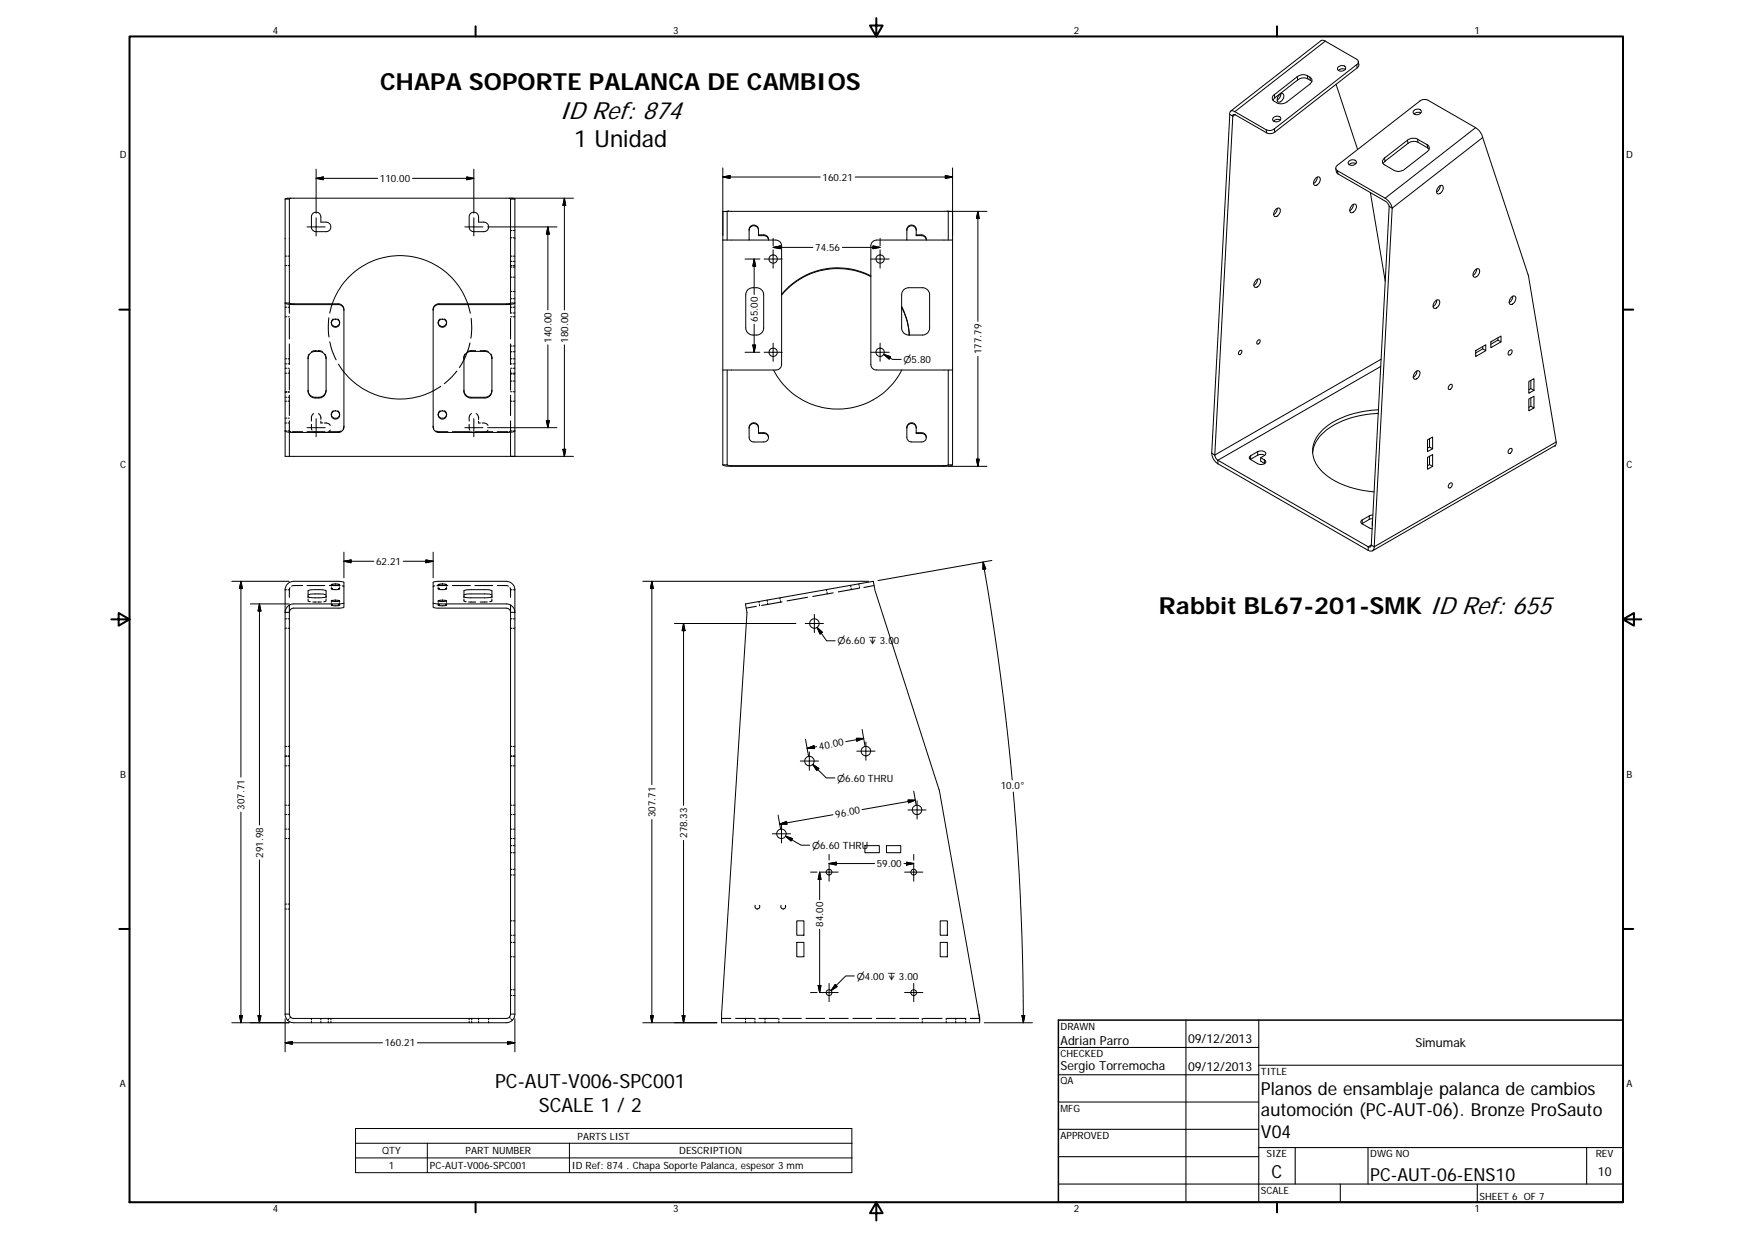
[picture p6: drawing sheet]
<svg xmlns="http://www.w3.org/2000/svg" width="420mm" height="297mm" viewBox="0 0 420 297" stroke-linecap="round" stroke-linejoin="round" font-family="sans-serif">
<g fill="none" stroke="#000" stroke-width=".25">
<path d="M122.4 55.3h.4M122.4 57h.4M123.1 55.3h.4M123.1 57h.4M68.4 61.4h.3M68.4 63.7h.3M68.4 73.7h.3M68.4 75.9h.3M69.1 61.4h.3M69.1 63.7h.3M69.1 73.7h.3M69.1 75.9h.3"/>
<path d="M69.4 72.6v2.5M69.4 76.3v5M78.9 76.2l-.2 2.3 .2 2.3M79.5 77.3v.2M79.7 72.8l-.6 2.3M79.9 76.5l-.3 .3-.1 .6M81 76.5l.4 .5v.4M81.4 77.3v.2M105.1 77.3v.2M105.6 76.5l-.4 .3-.1 .6M106.6 76.5l.4 .3 .1 .6M107.1 77.3v.2"/>
<path d="M112.2 72.8l.6 2.3M113 76.3l.1 2.8-.2 2M122.4 75h.4M122.4 71.6h.4M122.4 69.9h.4M122.4 66.4h.4M122.4 72.6v2.5M122.4 76.3v5M122.4 61.4h.4M122.4 63.7h.4M122.4 73.7h.4M122.4 75.9h.4"/>
<path d="M122.4 62.7h.4M122.4 64h.4M123.1 75h.4M123.1 71.6h.4M123.1 69.9h.4M123.1 66.4h.4M123.1 61.4h.4M123.1 63.7h.4M123.1 73.7h.4M123.1 75.9h.4M123.1 62.7h.4M123.1 64h.4"/>
<path d="M68.4 93.9h.3M68.4 96.2h.3M68.4 87.2h.3M68.4 89.5h.3M68.4 86h.3M68.4 88.3h.3M68.4 95.2h.3M68.4 94h.3M69.1 93.9h.3M69.1 96.2h.3M69.1 87.2h.3M69.1 89.5h.3"/>
<path d="M69.1 86h.3M69.1 88.3h.3M69.1 95.2h.3M69.1 94h.3M69.4 82.5v4.9M69.4 88.6v4.9M69.4 94.7v4.9M74.1 84.9l-.2 1.1M75.2 99.2l-.5 .7v1M75.9 84.1l-1.2 .2M76.2 84.1l1.1 .2M76.4 99.2l.5 .5 .1 .9"/>
<path d="M77.9 84.9l.3 1.1M79.1 81.9l.6 2.3 .9 2.1M79.5 99.3v.1M79.5 99.4v.1M79.9 98.5l-.3 .3-.1 .6M81 98.5l.3 .3 .1 .6M81.2 87.3l1.3 1.9M81.4 99.3v.1M81.4 99.4v.1M105.1 99.3v.1M105.1 99.4v.1M105.6 98.5l-.4 .3-.1 .6"/>
<path d="M105.7 92.6l-1.8 1.1M106.6 98.5l.4 .3 .1 .6M107.1 99.3v.1M107.1 99.4v.1M109.6 89l-1.2 1.3-1.8 1.7M111.3 86.3l-1.1 1.8M111.5 84.9l-.2 1.1M112.7 82.2l-.7 2.3M113.1 99.2l-.5 .5-.1 1.2M114.1 84.1h-1.4l-.6 .2M114.2 99.2l.5 .5 .1 .9M115.2 84.1h1.3l.6 .2"/>
<path d="M117.7 84.9l.3 1.1M122.4 89.7h.4M122.4 91.4h.4M122.4 82.5v4.9M122.4 88.6v4.9M122.4 94.7v4.9M122.4 93.9h.4M122.4 96.2h.4M122.4 87.2h.4M122.4 89.5h.4M122.4 83h.4M122.4 84.3h.4"/>
<path d="M122.4 86h.4M122.4 88.3h.4M123.1 89.7h.4M123.1 91.4h.4M123.1 93.9h.4M123.1 96.2h.4M123.1 87.2h.4M123.1 89.5h.4M123.1 83h.4M123.1 84.3h.4M123.1 86h.4M123.1 88.3h.4"/>
<path d="M68.4 101.4h.3M68.4 103.3h.3M68.4 100.2h.3M69.1 103.3l.6 .1M69.1 101.4h.3M69.1 100.2h.3M69.4 100.9v2.5M69.4 103.5v.1M70.1 103.5h2.5M73.6 103.5h4.3M74.7 101.7l.1 1.4M75.2 103.5l1.4 .2"/>
<path d="M77 101v.4h.4M77.8 101.4l.8 .1 .6 .5M79.2 103.1l-.6 .5-1.2 .1M81.8 103.3l-.7 .2h-2.1M82.5 102.2l-.2 .6M103.9 102.2l.1 .6M104.6 103.3l.7 .2h2.1M108.5 103.5h4.3M112.5 101.7l.2 1.4M113.1 103.5l1.3 .2M113.9 103.5h4.3M114.8 101v.4h.4"/>
<path d="M115.6 101.4l.8 .1 .6 .5M117 103.1l-.6 .5-1.2 .1M119.3 103.5h2.5M122.4 100.9v2.5M122.4 103.5v.1M122.8 103.3l-.7 .1M123.1 103.3h.4M206 140v.3M68.4 141.4h.3M68.4 148.4h.3M68.4 150.6h.3M69.1 141.4h.3"/>
<path d="M69.1 148.4h.3M69.1 150.6h.3M69.4 141.4v1.8M69.4 145v1.8M69.6 140.9l-.2 .5M72.6 140.4l-2.7 .1M73.6 140.4h4.3M73.9 143.7v.4l.5 .2M73.9 143v.4M75 144.3h.9M77.1 144.3h-.9M78.2 143.7l-.1 .4-.5 .2"/>
<path d="M78.2 143v.4M79 140.4h2.6M79.5 140.1v.4M79.5 140.8v.4M79.5 144v.4M79.5 144.7v.4M81.1 141.1l.3 .1a2.64 2.64 0 0 1-1.9 0l.3-.1M81.1 144.9l.3 .2-1.1 .1-.8-.1 .3-.2M81.4 140.1v.4M81.4 140.8v.4M81.4 144v.4M81.4 144.7v.4"/>
<path d="M82.1 140.5l.4 .1M104.3 140.5l-.4 .1M105.1 140.1v.4M105.1 140.8v.4M105.1 144v.4M105.1 144.7v.4M106.8 141.1l.3 .1a2.75 2.75 0 0 1-2 0l.3-.1M106.8 144.9l.3 .2-1.2 .1-.8-.1 .3-.2M107.1 140.1v.4M107.1 140.8v.4M107.1 144v.4M107.1 144.7v.4"/>
<path d="M107.4 140.4h-2.6M108.5 140.4h4.3M111.3 143.7v.4l.5 .2M111.3 143v.4M112.4 144.3h1.7M113.9 140.4h4.3M116.8 144.3h-1.6M118 143.7v.4l-.6 .2M118 143v.4M119.3 140.4l2.6 .1M122.3 140.9l.1 .5M122.4 141.4h.4"/>
<path d="M122.4 141.4v1.8M122.4 145v1.8M122.4 148.4h.4M122.4 150.6h.4M123.1 141.4h.4M123.1 148.4h.4M123.1 150.6h.4M181.4 145.4l-2.4 .4M182 144.2l.1 .3M182.1 144.9v.3M184 143.9v.3M184.1 144.5v.4"/>
<path d="M187 143.3l.1 .4M187.2 144v.3M187.5 144.3l-4.9 .9M193.7 143.2l-4.9 .9M198.2 141.4l.1 .3M198.3 142l.1 .4M199.8 142.1l-4.9 .9M204 140.3l.1 .4M204.1 141l.1 .4M205.9 141l-4.9 .9M206.1 140.7v.3M209.6 140.4l-2.4 .4"/>
<path d="M68.4 178.9h.3M69.1 178.9h.3M122.4 178.9h.4M123.1 178.9h.4M68.4 198.8h.3M68.4 193h.3M68.4 195.3h.3M68.4 181.2h.3M68.4 181.3h.3M68.4 183.6h.3M69.1 198.8h.3M69.1 193h.3"/>
<path d="M69.1 195.3h.3M69.1 181.2h.3M69.1 181.3h.3M69.1 183.6h.3M122.4 198.8h.4M122.4 193h.4M122.4 195.3h.4M122.4 181.2h.4M122.4 181.3h.4M122.4 183.6h.4M123.1 198.8h.4M123.1 193h.4"/>
<path d="M123.1 195.3h.4M123.1 181.2h.4M123.1 181.3h.4M123.1 183.6h.4M68.4 201h.3M68.4 217.9h.3M68.4 216.7h.3M69.1 201h.3M69.1 217.9h.3M69.1 216.7h.3M122.4 202.7h.4M122.4 204.4h.4"/>
<path d="M122.4 201h.4M122.4 208.4h.4M122.4 209.8h.4M123.1 202.7h.4M123.1 204.4h.4M123.1 201h.4M123.1 208.4h.4M123.1 209.8h.4M182.1 217a.59 .59 0 0 1-.5 .9 .59 .59 0 0 1-.5-.9M188.3 217a.59 .59 0 0 1-.5 .9 .59 .59 0 0 1-.5-.9M122.4 225.9h.4M122.4 229.4h.4"/>
<path d="M122.4 224.2h.4M122.4 220.8h.4M122.4 237.3h.4M122.4 238.7h.4M123.1 225.9h.4M123.1 229.4h.4M123.1 224.2h.4M123.1 220.8h.4M123.1 237.3h.4M123.1 238.7h.4M69.2 244.3l-.2 .3M69.7 243.9l-.2 .2"/>
<path d="M74.7 244.2v.3M74.7 244.9v.3M77 244.2v.3M77 244.9v.3M78.7 244.2v.3M78.7 244.9v.3M79.4 244.2v.3M79.4 244.9v.3M112.5 244.2v.3M112.5 244.9v.3M113.1 244.2v.3M113.1 244.9v.3"/>
<path d="M114.8 244.2v.3M114.8 244.9v.3M117.2 244.2v.3M117.2 244.9v.3M122.1 243.9l.3 .2M122.6 244.3l.3 .3M173 244.2h2.3M176.4 244.2h4.5M178.8 244.2v.3M178.8 244.9v.3M181 244.2v.3M181 244.9v.3"/>
<path d="M182 244.2h4.5M183.5 244.2v.3M183.5 244.9v.3M186.8 244.2v.3M186.8 244.9v.3M187.7 244.2h4.5M193.3 244.2h4.5M198.9 244.2h4.5M204.5 244.2h4.6M210.2 244.2h4.5M215.8 244.2h4.5M221.2 244.2v.3"/>
<path d="M221.2 244.9v.3M221.4 244.2h4.5M226.9 244.2v.3M226.9 244.9v.3M227 244.2h4.6v.3M229.2 244.2v.3M229.2 244.9v.3M231.6 244.9v.3M232.7 244.2h2.2M253.8 251.1h48.1M253.8 257.7h48.1M284.4 244.6v43.6"/>
<path d="M301.9 255.4h87.3M301.9 244.6v43.6M253.8 264.2h48.1M253.8 270.7h48.1M253.8 277.3h48.1M301.9 275.1h87.3M310.6 275.1v8.8M328.1 275.1v8.8M380.5 275.1v8.8M253.8 283.9h135.4M321.4 283.9v4.3M354.3 283.9v4.3"/>
</g>
<g fill="none" stroke="#000" stroke-width=".24">
<path d="M311.1 18.4l.1 .8M311.1 18.4l-5.5 4.3M311.2 19.2l-5.5 4.3M313.5 18.1l.1 .8M313.5 18.1a2.27 2.27 0 0 0-2.4 .3M313.5 18.1l.6 .4M313.6 18.9a2.27 2.27 0 0 0-2.4 .3M313.6 18.9l.7 .4M314.1 18.5l.2 .8M314.1 18.5a.92 .92 0 0 1 .5 .8 .92 .92 0 0 1-.5 .9l-5.6 4.4a2.32 2.32 0 0 1-2.3 .1l-.6-.4a.88 .88 0 0 1-.5-.8 .88 .88 0 0 1 .5-.8M314.3 19.3l.3 .2M317.8 9.9l7.5 4.3a.72 .72 0 0 1 .5 .6 .72 .72 0 0 1-.4 .7"/>
<path d="M317.8 9.9l-.6-.3-.4 .1-21.7 16.9M317.8 9.9l-21.7 16.9M320.9 16.1a.99 .99 0 0 1 1-.4 .99 .99 0 0 1 .8 .8 1.07 1.07 0 0 1-1 .6 1.07 1.07 0 0 1-1-.7zM322.6 16.6h-.1a1.36 1.36 0 0 0-1.5 .3M325.4 15.5l.1 .8M325.4 15.5l-19.8 15.4M325.5 16.3l-19.8 15.4M325.7 14.7l.2 1-.4 .6M294.9 27.4l-4.3 81.2M294.9 27.4l.7 .5M295.6 27.9a.35 .35 0 0 1 .2-.5 .35 .35 0 0 1 .5 .1l7.5 4.4M295.6 27.9l-4.3 81.2"/>
<path d="M296.1 26.8l7.5 4.3M296.1 26.8a.69 .69 0 0 0-.9-.2 .69 .69 0 0 0-.3 .8M296.2 27.5l-.6 .4M303.6 31.1l.2 .8M305.4 28.2a.98 .98 0 0 1 1-.4 .98 .98 0 0 1 .7 .8 1.13 1.13 0 0 1-1.9 .1zM305.6 30.9l.1 .8M305.6 30.9a1.92 1.92 0 0 1-2 .2M305.6 22.7l.1 .8M305.7 31.7a1.86 1.86 0 0 1-1.9 .2M305.7 23.5l-.4 .5M306.9 22.7a.6 .6 0 0 1 .8-.2 .6 .6 0 0 1 .1 .9 .95 .95 0 0 1-1.4 .9 1.44 1.44 0 0 1 .5-1.6zM307 28.8a1.26 1.26 0 0 0-1.6 .2"/>
<path d="M307.2 22.5l-.3 .9-.6 .6M320.4 20.2l5.2 15.6M323.4 38.7a1.01 1.01 0 0 1 1.1-.4 1.01 1.01 0 0 1 .8 .7 1.07 1.07 0 0 1-1 .6 1.07 1.07 0 0 1-1-.6zM325.2 39.2a1.33 1.33 0 0 0-1.6 .3M332 37.9l.2 .8M332.2 38.7l-.5 .5M337.5 33.6l.2 .8M337.5 33.6l-5.5 4.3M337.7 34.4l-5.5 4.3M339 26.6a.99 .99 0 0 1 1-.5 .99 .99 0 0 1 .8 .8 1.06 1.06 0 0 1-1 .6 1.06 1.06 0 0 1-.9-.7zM339.9 33.4a2.33 2.33 0 0 0-2.4 .2M339.9 33.4l.2 .7"/>
<path d="M339.9 33.4l2.4 1.3M340.1 34.1a2.27 2.27 0 0 0-2.4 .3M340.1 34.1l2.3 1.4M340.7 27.1l-.1-.1a1.28 1.28 0 0 0-1.5 .3M342.3 34.7a.93 .93 0 0 1 0 1.6l-5.5 4.3a2.46 2.46 0 0 1-2.4 .3l-2.3-1.4a.91 .91 0 0 1-.6-.8 .91 .91 0 0 1 .5-.8M342.3 34.7l.1 .8M342.4 35.5l.3 .2M353.9 30.6l.9 .8 .6 .9 .2 .7M353.9 30.6l-11.5-6.6a1.95 1.95 0 0 0-1.9 .2l-19.8 15.4a.74 .74 0 0 0 0 1.3M353.9 30.6l-21.7 16.9M355.6 33l11 33.1 6.6 39.9M355.6 33l-21.7 16.9"/>
<path d="M68.4 47.7v61.7h1M68.4 47.7h1M69.4 47.7v24.9M69.7 47.5l-1.3 .2M69.7 47.5l-.3 .2M69.7 47.5h52.4M73.6 54.4h4.4M75 51.2a1.15 1.15 0 0 1 1.2-.3 1.15 1.15 0 0 1 .8 1.1v1.3h1.2a1.14 1.14 0 0 1 1.1 1.1 1.14 1.14 0 0 1-1.1 1.1h-2.4a1.15 1.15 0 0 1-1.1-1.1v-2.6zM75.8 40.6v10.5M75.8 52.2v4.4M75.8 42.8l1.7-.4v.7zM75.8 42.8h14.7"/>
<path d="M111.5 54.4h4.3M111.9 42.4l1.7 .4-1.7 .3zM112.8 51.2a1.15 1.15 0 0 1 1.2-.3 1.15 1.15 0 0 1 .8 1.1v1.3h1.2a1.14 1.14 0 0 1 1.2 1.1 1.14 1.14 0 0 1-1.2 1.1h-2.4a1.15 1.15 0 0 1-1.1-1.1v-2.4zM113.6 42.8h-14.7M113.6 40.6v10.5M113.6 52.2v4.4M116.9 54.4h16.7M122.1 47.5l.3 .2M122.1 47.5h15.4M122.4 47.7v24.9M122.4 47.7h1.1M122.9 47.5l.6 .2"/>
<path d="M123.5 47.7v61.7M131.4 54.4l.3 1.7h-.7zM131.4 54.4v19.9M135.3 47.5l.4 1.8h-.7zM135.3 47.5v26.8M173.3 40.3v71.1M173.3 42.4l1.8-.3v.7zM173.3 42.4h23.4M173.3 50.7h1.1M173.3 57.6h12.8a1.4 1.4 0 0 1 1.3 1.3v28.5a1.37 1.37 0 0 1-1.3 1.3h-12.8M174.4 50.7v6.9M174.7 50.6l-.3 .1"/>
<path d="M174.7 50.6l-.8 .1M179.7 55.2a1.12 1.12 0 0 1 1.1-1.1 1.12 1.12 0 0 1 1.1 1.1M181.9 56.3h1.3a1.13 1.13 0 0 1 1.1 1.3 1.09 1.09 0 0 0-1.1-1.1h-1.3v-1.4a1.12 1.12 0 0 0-1.1-1.2 1.12 1.12 0 0 0-1.1 1.2v2.5M185.4 59.3l1.7-.4v.7zM185.4 59.3h9.5M185.4 57.1v1.8M185.4 59.9v4.4M202 59.3h9.1M209.3 58.9l1.8 .4-1.8 .3zM211.1 57.1v1.8M211.1 59.9v4.4M217.5 55.2a1.12 1.12 0 0 1 1.1-1.1 1.12 1.12 0 0 1 1.1 1.1"/>
<path d="M219.7 56.3h1.3a1.13 1.13 0 0 1 1.1 1.3 1.08 1.08 0 0 0-1.1-1.1h-1.3v-1.4a1.12 1.12 0 0 0-1.1-1.2 1.12 1.12 0 0 0-1.1 1.2v2.5M226.7 42.1l1.7 .3-1.7 .4zM227.1 50.6h-52.4M227.1 50.6l.3 .1M227.1 50.6l.7 .1M227.4 50.7v6.9M227.4 50.7h1M227.5 50.7h9.2M228.4 40.3v71.1M228.4 42.4h-23.3M228.4 57.6h-18.2a1.43 1.43 0 0 0-1.4 1.3v28.5a1.33 1.33 0 0 0 1.4 1.3h18.2M234.5 50.7v26.3"/>
<path d="M234.5 50.7l.3 1.7h-.6zM306 50.1a.57 .57 0 0 1 .8-.2 .57 .57 0 0 1 .2 .8v.2a1.15 1.15 0 0 1-1.4 .9 1.39 1.39 0 0 1 .4-1.7zM306.3 49.9l-.2 .9-.7 .6M315.6 42.7a.62 .62 0 0 1 .9-.2 .62 .62 0 0 1 .1 .9 .96 .96 0 0 1-1.5 .8 1.53 1.53 0 0 1 .5-1.5zM315.9 42.5l-.2 .8-.7 .7M320.3 40.4l.2 .9 .4 .4M320.7 40.9l11.5 6.6M320.7 40.9l.2 .8M320.9 41.7l11.4 6.6 .5 .5 .4 .6M324.3 49.2a.61 .61 0 0 1 .8-.2 .61 .61 0 0 1 .1 .9 .94 .94 0 0 1-.4 .9 .94 .94 0 0 1-1 0 1.59 1.59 0 0 1 .5-1.6zM324.6 49l-.3 .9-.6 .6M328.6 46.2l3.6 21.2"/>
<path d="M332.2 47.5l1.1 1.1 .6 1.3M333.2 49.4l-4.3 81.3M333.2 49.4l.7 .5M333.9 49.9l-4.3 81.2M345.1 44.7a.61 .61 0 0 1 .9-.2 .61 .61 0 0 1 0 .9 .97 .97 0 0 1-1.4 .9 1.42 1.42 0 0 1 .5-1.6zM345.4 44.5l-.4 1.1-.5 .4M69.4 72.6l1.1 .2h10.6a1.38 1.38 0 0 1 1.4 1.6M69.4 72.6l-1 .1 1.2 .3h11.5a1.35 1.35 0 0 1 1.4 1.4M79.5 77.4a.99 .99 0 0 0 1 .9 .99 .99 0 0 0 .9-.9M79.7 72.8a17.2 17.2 0 0 1 16.2-11.5 17.2 17.2 0 0 1 16.3 11.5M82.5 74.4v27.9a1.36 1.36 0 0 1-1.4 1.4h-11.2l-1.1-.2-.4-.2M103.9 74.4v27.9a1.36 1.36 0 0 0 1.4 1.4h16.7l1.3-.2 .2-.2"/>
<path d="M104.2 73.3l.8-.5h16.4l2.1-.2-.4 .3-1.7 .1h-16.1a1.32 1.32 0 0 0-1.4 1.4v-.7zM105.1 77.4a.99 .99 0 0 0 1 .9 .99 .99 0 0 0 1-.9M178.7 62.1h3.5M179.4 69.4l.9-.4h1.1a1.72 1.72 0 0 1 1.7 1.7v7.9a1.72 1.72 0 0 1-1.7 1.7h-.8a1.72 1.72 0 0 1-1.8-1.7v-8.1zM180.9 62.1l.3 1.7h-.7zM180.9 62.1v8.5M180.9 77.7v6.8M183.2 62.1h4.4M208.8 66.3a17.4 17.4 0 0 0-21.4 4.5M208.8 66.1a17.3 17.3 0 0 0-21.4 4.5M208.9 62.1h4.3M216.2 73.5a16.3 16.3 0 0 1 1.8 6.8 15.7 15.7 0 0 0-1.8-6.6"/>
<path d="M216.8 69.4l.9-.4h3.5a1.69 1.69 0 0 1 1.7 1.7v7.9a1.72 1.72 0 0 1-1.7 1.7h-3.3a1.69 1.69 0 0 1-1.7-1.7v-7.9l.2-.7zM301.3 67.1a.6 .6 0 0 1 .8-.1 .6 .6 0 0 1 .1 .8 .96 .96 0 0 1-1.4 .9 1.38 1.38 0 0 1 .5-1.6zM301.6 66.9l-.3 .9-.6 .6M344.2 72.2a.61 .61 0 0 1 .9-.2 .61 .61 0 0 1 .1 .9 .96 .96 0 0 1-1.5 .8 1.51 1.51 0 0 1 .5-1.5zM344.5 71.9l-.2 .9-.6 .6M353.8 64.7a.61 .61 0 0 1 .9-.2 .61 .61 0 0 1 .1 .9 .96 .96 0 0 1-1.5 .8 1.51 1.51 0 0 1 .5-1.5zM354.1 64.5l-.3 1-.5 .5M362.4 71.4a.62 .62 0 0 1 .8-.4 .62 .62 0 0 1 .2 .9 .94 .94 0 0 1-.4 .9 .94 .94 0 0 1-1 0 1.48 1.48 0 0 1 .4-1.4zM362.8 71l-.2 .9-.7 .6M73.9 93.5a1.72 1.72 0 0 0 1.7 1.8h.9a1.72 1.72 0 0 0 1.7-1.8M74.5 84.6l.8-.3 1.2-.1a1.72 1.72 0 0 1 1.7 1.8v7.7a1.73 1.73 0 0 1-1.7 1.7h-.9a1.69 1.69 0 0 1-1.7-1.7v-7.7l.1-.8zM79.5 99.4a.99 .99 0 0 0 1 .9 .99 .99 0 0 0 .9-.9"/>
<path d="M82.5 89.2a17.2 17.2 0 0 0 21.4 4.5M105.1 99.4a.99 .99 0 0 0 1 .9 .99 .99 0 0 0 1-.9M111.3 93.5a1.69 1.69 0 0 0 1.7 1.7h3.2a1.69 1.69 0 0 0 1.8-1.7M111.7 84.8l1-.5 3.5-.1a1.69 1.69 0 0 1 1.8 1.8v7.7a1.66 1.66 0 0 1-1.8 1.7h-3.2a1.69 1.69 0 0 1-1.7-1.7v-8zM112 84.5l-.7 1.8M131.4 82.7v19.8M135.3 82.7v26.7M174.4 88.7v22.7M178.7 84.5h3.5M180.5 82.7h.7l-.3 1.8zM183.2 84.5h4.4M185.4 82.3v4.3"/>
<path d="M185.5 88.7a17.3 17.3 0 0 0 30.8 0M208.9 84.5h4.3M211.1 82.3v4.3M211.9 85l1.7 .5-.4 .6zM211.9 85l2.2 1.2h2M227.4 88.7v22.7M234.5 85.4v26.4M297.3 84.1a.35 .35 0 0 1 .5 0 .35 .35 0 0 1-.1 .5 .39 .39 0 0 1-.6 .4 .39 .39 0 0 1 0-.7zM301.6 81.7a.37 .37 0 0 1 .6-.2 .37 .37 0 0 1-.1 .6 .39 .39 0 0 1-.6 .4 .39 .39 0 0 1 0-.7zM330.5 99.1a20.9 20.9 0 0 0-13.4 4.9 7 7 0 0 0-2.3 4.5M330.5 98.2a20.8 20.8 0 0 0-13.5 5 6.5 6.5 0 0 0 .3 10.1 20.7 20.7 0 0 0 12.2 4.6M331.1 87.9l-39 22.4"/>
<path d="M331.2 86.1l-39.9 23M339.4 89.3a.62 .62 0 0 1 .9-.4 .62 .62 0 0 1 .2 1 .94 .94 0 0 1-.5 .8 .94 .94 0 0 1-1 0 1.54 1.54 0 0 1 .4-1.4zM339.8 88.9l-.1 .7-.8 .8M347.6 92.4a.42 .42 0 0 1 .6-.2 .42 .42 0 0 1 0 .7 .45 .45 0 0 1-.4 .5 .45 .45 0 0 1-.5-.4zM353.9 84.1l2.4-1.4v1.4l-2.4 1.4zM355.6 83.1v.5l-1.7 1M355.6 83.6l.7 .5M357.5 82l2.5-1.4v1.4l-2.5 1.4zM359.2 81.5l.8 .5M359.2 81v.5l-1.7 1M361.9 84.1a.41 .41 0 0 1 .6-.2 .41 .41 0 0 1 .1 .7 .47 .47 0 0 1-.4 .5 .47 .47 0 0 1-.5-.3zM366.6 91.5l1.3-.7v2.8l-1.3 .7z"/>
<path d="M366.6 95.7l1.3-.7v2.8l-1.3 .7zM367.1 97.4l.8 .4M367.1 93.2l.8 .4M367.1 95.4v2l-.5 .3M367.1 91.2v2l-.5 .3M69.4 109.4h53M69.4 103.6v5.8M73.6 102.5h4.4M75.8 100.4v4.3M111.5 102.5h4.3M113.6 100.4v4.3M116.9 102.5h16.7"/>
<path d="M122.4 103.6v5.8M131 100.8h.7l-.3 1.7zM135 107.7h.7l-.4 1.7zM137.5 109.4h-15.1M173.3 111.4h1.1M179.7 102.7a1.12 1.12 0 0 1 1.1-1.2 1.12 1.12 0 0 1 1.1 1.2M181.9 103.7h1.3a1.11 1.11 0 0 1 1.1 1.1 1.11 1.11 0 0 1-1.1 1.2h-2.4a1.11 1.11 0 0 1-1.1-1.2v-2.3a1.12 1.12 0 0 1 1.1-1.1 1.12 1.12 0 0 1 1.1 1.1v1.4h1.3a1.09 1.09 0 0 1 1.1 1M217.5 102.7a1.12 1.12 0 0 1 1.1-1.2 1.12 1.12 0 0 1 1.1 1.2M219.7 103.7h1.3a1.11 1.11 0 0 1 1.1 1.1 1.11 1.11 0 0 1-1.1 1.2h-2.4a1.11 1.11 0 0 1-1.1-1.2v-2.3a1.12 1.12 0 0 1 1.1-1.1 1.12 1.12 0 0 1 1.1 1.1v1.4h1.3a1.08 1.08 0 0 1 1.1 1M227.4 111.4h1M227.4 111.4l-.8 .2h-51.2l-1-.2M227.5 111.8h9.2"/>
<path d="M228.4 111.4l-.8 .3-1.2 .1h-51.3l-1.5-.2-.3-.2M234.2 110.1h.6l-.3 1.7zM290.6 108.6l.7 .5M290.6 108.6l.4 1.5 1.1 1.1M291.3 109.1l.4 .9 .4 .3M292.1 110.3l36 20.8M292.1 111.2l36 20.8M292.1 110.3v.9M299.9 110.2l2.3 1.2a.97 .97 0 0 0 1.3-.8l-.3-.3M299.9 109.3a.47 .47 0 0 0-.3 .4 .47 .47 0 0 0 .3 .5M301.6 109.1l1-.2 .7 .3M301.6 108.3l.4-.2a1.06 1.06 0 0 1 1.5 .8l-1.2 .8"/>
<path d="M301.6 109.1l-1.7 1.1v-.9M301.6 108.3v.8M301.6 108.3l-1.7 1M302.3 109.7v.9l.9 .5M302.3 109.7l.9 .6M303.2 111.1h.1M303.2 110.3v.8M342.3 105.5l1.3-.7v2.8l-1.3 .7zM342.3 109.7l1.3-.7v2.8l-1.3 .7zM342.8 111.4l.8 .4M342.8 107.2l.8 .4M342.8 109.4v2l-.5 .3"/>
<path d="M342.8 105.2v2l-.5 .2M347.6 116a.41 .41 0 0 1 .6-.2 .41 .41 0 0 1 0 .7 .45 .45 0 0 1-.4 .5 .45 .45 0 0 1-.5-.4zM361.9 107.7a.41 .41 0 0 1 .6-.2 .41 .41 0 0 1 .1 .7 .47 .47 0 0 1-.4 .5 .47 .47 0 0 1-.5-.2zM372.9 106.8h.1M372.9 106.8l-43.8 25.3M373.2 106l-43.6 25.1M373.2 106v.5l-.3 .3M55.6 139.4h13.8M57.8 139.4l.3 1.7h-.7zM57.8 139.4v46.9M82.5 132.4v6.1M82.5 134.6l1.7-.4v.7z"/>
<path d="M82.5 134.6h7.2M102.1 134.2l1.8 .4-1.8 .3zM103.9 134.6h-7.2M103.9 132.4v6.1M154.1 139.4h54.3M156.3 139.4v48.7M156.3 139.4l.4 1.7h-.7zM235.8 134.7l.6 1.7-.7 .1zM235.8 134.7a645.9 645.9 0 0 1 6.9 52.3M237.9 134.4l-27.4 4.8M326.7 124.7a.5 .5 0 0 0-.4 .4 .5 .5 0 0 0 .4 .5l2.3 1.2M326.7 124.7v.8"/>
<path d="M326.7 125.5h-.1M328.1 131.1v.9M328.4 124.5l-1.7 1M328.4 123.7l-1.7 1M328.4 123.7v.8M328.9 130.7l.7 .4M328.9 130.7a.46 .46 0 0 1-.3 .4 .46 .46 0 0 1-.5 0M328.9 130.7l-.8 .4M329.1 125.1v.9M329.1 125.1v.1M329.1 125.1h.1M329.2 124.3l-.8 .2"/>
<path d="M329.2 123.5l-.8 .2M329.6 131.1a.88 .88 0 0 1-.4 .9 .88 .88 0 0 1-1.1 0M60 144.8h9.4M62.2 144.8l.4 1.7h-.7zM62.2 144.8v53M69 145.4l.9-.6h.6h11.1l.9-.3v1.1l-.7 .2h-11.3a1.05 1.05 0 0 0-1.1 1h-1l.1-.7zM69.4 146.8v96.3M73.9 142.7l1.4-.3h2.1l.8 .3M73.9 141.6l1.2-.2 2.9 .1 .2 .1v1.4l-1.2 .3-3.1-.2zM79.5 140.1l.6-.1 1.3 .1a2.37 2.37 0 0 1-1.9 0zM79.5 144l.9-.1 1 .2-1.3 .1zM82.5 144.5v-4.9l-.2-.1-11.8-.1a2.06 2.06 0 0 0-2.1 2v101.7"/>
<path d="M103.9 144.5l.9 .3h16.6a2.1 2.1 0 0 1 2.1 2h-1.1a1.01 1.01 0 0 0-1-1h-16.6l-.9-.2zM103.9 144.5v-4.9l.1-.1 17.4-.1a2.1 2.1 0 0 1 2.1 2v101.7M105.1 144.1a2.75 2.75 0 0 1 2 0l-.7 .1zM105.1 140.1l.6-.1 1.3 .1a.39 .39 0 0 1-.6 .2h-1zM111.3 141.6l1.2-.2h4.9l.6 .2v1.4l-1.3 .3-5-.1-.4-.1zM111.3 142.7l.6-.3h.8h4.5l.8 .3M122.4 146.8v96.3M161.7 149.5h29.2M163.9 149.5l.4 1.7h-.7zM163.9 149.5v43.6M193.1 149.5h4.4M195.3 147.3v4.4"/>
<path d="M195.9 150.4l1.3 1.2-.5 .4zM195.9 150.4l2.3 3.2h2.1M193.2 177.2l.7 4.2M193.6 179.4l1.6-.6 .1 .7zM195.9 179l-2.3 .4M205.4 177h1.7l-1.6 .7zM206.7 174.9l.8 4.1M207.1 177l-4.3 .8M207.7 177.9v4.4M57.8 194.7v50.5M156.3 196.5v48.7M185.2 199.9h4.4"/>
<path d="M186.6 195.4l.6 3.4M187 197.6l1.6-.7 .1 .7zM187.4 197.7v4.4M191.9 182.5h4.4M194.1 180.3v4.4M194.9 183.3l3.3 3.2h2M194.9 183.3l1.5 .9-.5 .5zM199.8 195.3l-12.8 2.3M205.5 180.1h4.4M217.8 191.8h1.7l-1.6 .7zM217.8 194.2h4.3M219.1 189.7l.6 3.4"/>
<path d="M219.5 191.8l-12.8 2.3M219.9 192v4.4M243 189.9a650 650 0 0 1 2.4 55.3M62.2 206.2v39M163.9 201.5v43.7M188.4 200.5l1.7 .5-.4 .6zM188.4 200.5l3.7 2.1h2.1M194.4 209.1h1.5M196.6 209.1v6.6M196.6 209.1l.3 1.7h-.7zM196.6 209.1h4.4M198.8 206.9v4.4"/>
<path d="M198.8 207l1.7-.3v.7zM198.8 207h11M198.8 204.9v1.3M207.4 202.7h3.5v1.7h-3.5zM212.6 202.7h3.4v1.7h-3.4zM216.8 207h2.3M216.9 209.1h4.4M217.4 206.7l1.7 .3-1.7 .4zM219.1 206.9v4.4M219.1 204.9v1.3M191.1 220.8h1.7v3.4h-1.7zM191.1 225.9h1.7v3.5h-1.7z"/>
<path d="M194.4 238h1.5M196.2 236.3h.7l-.3 1.7zM196.6 222.8v15.2M196.6 238h4.4M198.8 235.8v4.4M200.3 236l.5 .5-1.5 1zM204.9 234h-2.1l-3.5 3.5M216.9 238h4.4M219.1 235.8v4.4M225.5 220.8h1.7v3.4h-1.7zM225.5 225.9h1.7v3.5h-1.7zM55.6 245.2h13.8"/>
<path d="M57.4 243.5h.7l-.3 1.7zM61.9 243.5h.7l-.4 1.7zM68.4 243.1h1M68.4 244.2v8M68.4 250l1.7-.3v.7zM68.4 250h23.3M69.4 243.1a1.05 1.05 0 0 0 1.1 1.1h50.9a1.01 1.01 0 0 0 1-1.1M100.1 250h23.4M121.8 249.7l1.7 .3-1.7 .4zM122.4 243.1h1.1M123.5 243.1a2.06 2.06 0 0 1-2.1 2.1h-50.9a2.03 2.03 0 0 1-2.1-2.1M123.5 244.2v8"/>
<path d="M154.1 245.2h17.8M156 243.5h.7l-.4 1.7zM163.6 243.5h.7l-.4 1.7zM234.7 243.1l.2 1.5M234.7 243.1l-9.4-53.6-15.5-48.1-.4-2-30.6 5.4 .3 2-6.1 96.3v2.1h61.9v-.6M236 245.2h11.6M245.1 243.5h.7l-.4 1.7zM85.3 270.6h119v10.5h-119zM85.3 274.1h119M85.3 277.6h119M102.5 274.1v7M136.6 274.1v7"/>
<circle cx="80.4" cy="77.5" r=".98"/>
<circle cx="106.1" cy="77.5" r=".98"/>
<circle cx="185.4" cy="62.1" r="1"/>
<circle cx="211.1" cy="62.1" r=".99"/>
<circle cx="80.4" cy="99.5" r=".99"/>
<circle cx="106.1" cy="99.5" r=".99"/>
<circle cx="185.4" cy="84.5" r="1"/>
<circle cx="211.1" cy="84.5" r=".99"/>
<circle cx="195.3" cy="149.5" r="1.14"/>
<circle cx="187.4" cy="199.9" r="1.13"/>
<circle cx="194.1" cy="182.5" r="1.13"/>
<circle cx="207.7" cy="180.1" r="1.15"/>
<circle cx="219.9" cy="194.2" r="1.13"/>
<circle cx="198.8" cy="209.1" r=".68"/>
<circle cx="219.1" cy="209.1" r=".68"/>
<circle cx="198.8" cy="238" r=".68"/>
<circle cx="219.1" cy="238" r=".68"/>
</g>
<g fill="none" stroke="#000" stroke-width=".48">
<path d="M31.1 8.7h358.1v279.5h-358.1zM114.1 6.3v2.4M210.2 4.4v4.3l-1.6-2.6h3.1l-1.5 2.6M306.2 6.3v2.4M28.6 74.2h2.5M389.2 74.2h2.5M26.7 148.5h4.4l-2.6-1.5v3l2.6-1.5M389.2 148.5l2.6 1.5v-3l-2.6 1.5h4.4M28.6 222.7h2.5M389.2 222.7h2.5M114.1 288.2v2.5M210.2 288.2l1.5 2.7h-3.1l1.6-2.7v4.4"/>
<path d="M306.2 288.2v2.5"/>
</g>
<path d="M253.8 244.6h135.4v43.6h-135.4z" fill="none" stroke="#000" stroke-width=".36"/>
<g fill="#000" stroke="#000" stroke-width=".24">
<path d="M75.8 42.8l1.7-.4v.7zM111.9 42.4l1.7 .4-1.7 .3zM131.4 54.4l.3 1.7h-.7zM135.3 47.5l.4 1.8h-.7zM173.3 42.4l1.8-.3v.7zM185.4 59.3l1.7-.4v.7zM209.3 58.9l1.8 .4-1.8 .3zM226.7 42.1l1.7 .3-1.7 .4zM234.5 50.7l.3 1.7h-.6zM180.9 62.1l.3 1.7h-.7zM180.5 82.7h.7l-.3 1.8zM211.9 85l1.7 .5-.4 .6z"/>
<path d="M131 100.8h.7l-.3 1.7zM135 107.7h.7l-.4 1.7zM234.2 110.1h.6l-.3 1.7zM82.5 134.6l1.7-.4v.7zM102.1 134.2l1.8 .4-1.8 .3zM235.8 134.7l.6 1.7-.7 .1zM57.8 139.4l.3 1.7h-.7zM62.2 144.8l.4 1.7h-.7zM156.3 139.4l.4 1.7h-.7zM163.9 149.5l.4 1.7h-.7zM195.9 150.4l1.3 1.2-.5 .4zM193.6 179.4l1.6-.6 .1 .7z"/>
<path d="M205.4 177h1.7l-1.6 .7zM187 197.6l1.6-.7 .1 .7zM194.9 183.3l1.5 .9-.5 .5zM217.8 191.8h1.7l-1.6 .7zM188.4 200.5l1.7 .5-.4 .6zM196.6 209.1l.3 1.7h-.7zM198.8 207l1.7-.3v.7zM217.4 206.7l1.7 .3-1.7 .4zM196.2 236.3h.7l-.3 1.7zM200.3 236l.5 .5-1.5 1zM57.4 243.5h.7l-.3 1.7zM61.9 243.5h.7l-.4 1.7z"/>
<path d="M68.4 250l1.7-.3v.7zM121.8 249.7l1.7 .3-1.7 .4zM156 243.5h.7l-.4 1.7zM163.6 243.5h.7l-.4 1.7zM245.1 243.5h.7l-.4 1.7z"/>
</g>
<text font-size="6" x="134.2" y="28.5">ID Ref: 874</text>
<g font-size="5.7">
<text x="91.2" y="21.7">CHAPA SOPORTE PALANCA DE CAMBIOS</text>
<text x="137.7" y="35.3">1 Unidad</text>
<text x="277.9" y="147.2">Rabbit BL67-201-SMK ID Ref: 655</text>
</g>
<g font-size="4.7">
<text x="118.7" y="260.9">PC-AUT-V006-SPC001</text>
<text x="129.2" y="266.6">SCALE 1 / 2</text>
</g>
<g font-size="4.3">
<text x="302.4" y="262.4">Planos de ensamblaje palanca de cambios</text>
<text x="302.4" y="267.6">automoción (PC-AUT-06). Bronze ProSauto</text>
<text x="302.4" y="272.8">V04</text>
<text x="304.9" y="282.4">C</text>
<text x="328.6" y="283.3">PC-AUT-06-ENS10</text>
</g>
<g font-size="3">
<text x="254.3" y="250.5">Adrian Parro</text>
<text x="284.9" y="250.1">09/12/2013</text>
<text x="339.5" y="251.1">Simumak</text>
<text x="254.3" y="256.5">Sergio Torremocha</text>
<text x="284.9" y="256.6">09/12/2013</text>
<text x="383.2" y="281.9">10</text>
</g>
<g font-size="2.4">
<text x="65.4" y="8">4</text>
<text x="161.4" y="8">3</text>
<text x="257.5" y="8">2</text>
<text x="353.6" y="8">1</text>
<text x="28.7" y="38">D</text>
<text x="390" y="38">D</text>
<text x="91.1" y="43.6">110.00</text>
<text x="197.3" y="43.3">160.21</text>
<text x="195.5" y="60.2">74.56</text>
<text x="181.7" y="77.1" transform="rotate(-90 181.7 77.1)">65.00</text>
<text x="132.3" y="82.1" transform="rotate(-90 132.3 82.1)">140.00</text>
<text x="136.2" y="82.1" transform="rotate(-90 136.2 82.1)">180.00</text>
<text x="235.4" y="84.9" transform="rotate(-90 235.4 84.9)">177.79</text>
<text x="28.8" y="112.2">C</text>
<text x="390.1" y="112.2">C</text>
<text x="90.2" y="135.4">62.21</text>
<text x="196.6" y="179.8" transform="rotate(-10 196.6 179.8)">40.00</text>
<text x="28.8" y="186.5">B</text>
<text x="240" y="189.3">10.0°</text>
<text x="390.1" y="186.5">B</text>
<text x="58.7" y="194.1" transform="rotate(-90 58.7 194.1)">307.71</text>
<text x="157.2" y="195.9" transform="rotate(-90 157.2 195.9)">307.71</text>
<text x="200.5" y="196.1" transform="rotate(-10 200.5 196.1)">96.00</text>
<text x="164.8" y="200.9" transform="rotate(-90 164.8 200.9)">278.33</text>
<text x="63.1" y="205.6" transform="rotate(-90 63.1 205.6)">291.98</text>
<text x="210.3" y="207.9">59.00</text>
<text x="197.4" y="222.2" transform="rotate(-90 197.4 222.2)">84.00</text>
<text x="92.3" y="250.9">160.21</text>
<text x="254.3" y="246.8">DRAWN</text>
<text x="254.3" y="253.4">CHECKED</text>
<text x="302.4" y="257.6">TITLE</text>
<text x="28.8" y="260.7">A</text>
<text x="254.3" y="259.9">QA</text>
<text x="390" y="260.7">A</text>
<text x="254.3" y="266.5">MFG</text>
<text x="138.5" y="273.2">PARTS LIST</text>
<text x="254.3" y="273.1">APPROVED</text>
<text x="91.6" y="276.7">QTY</text>
<text x="93.2" y="280.2">1</text>
<text x="103.1" y="280.2">PC-AUT-V006-SPC001</text>
<text x="111.7" y="276.7">PART NUMBER</text>
<text x="137.2" y="280.3">ID Ref: 874 . Chapa Soporte Palanca, espesor 3 mm</text>
<text x="162.9" y="276.7">DESCRIPTION</text>
<text x="303.8" y="277.4">SIZE</text>
<text x="328.6" y="277.4">DWG NO</text>
<text x="382.7" y="277.4">REV</text>
<text x="302.4" y="286.2">SCALE</text>
<text x="354.8" y="287.7">SHEET 6 OF 7</text>
<text x="65.4" y="290.7">4</text>
<text x="161.4" y="290.7">3</text>
<text x="257.5" y="290.7">2</text>
<text x="353.6" y="290.7">1</text>
</g>
<g font-size="2.3">
<text x="216.7" y="87">⌀5.80</text>
<text x="200.9" y="154.5">⌀6.60 ↧ 3.00</text>
<text x="200.8" y="187.4">⌀6.60 THRU</text>
<text x="194.8" y="203.5">⌀6.60 THRU</text>
<text x="205.5" y="234.8">⌀4.00 ↧ 3.00</text>
</g>
</svg>
